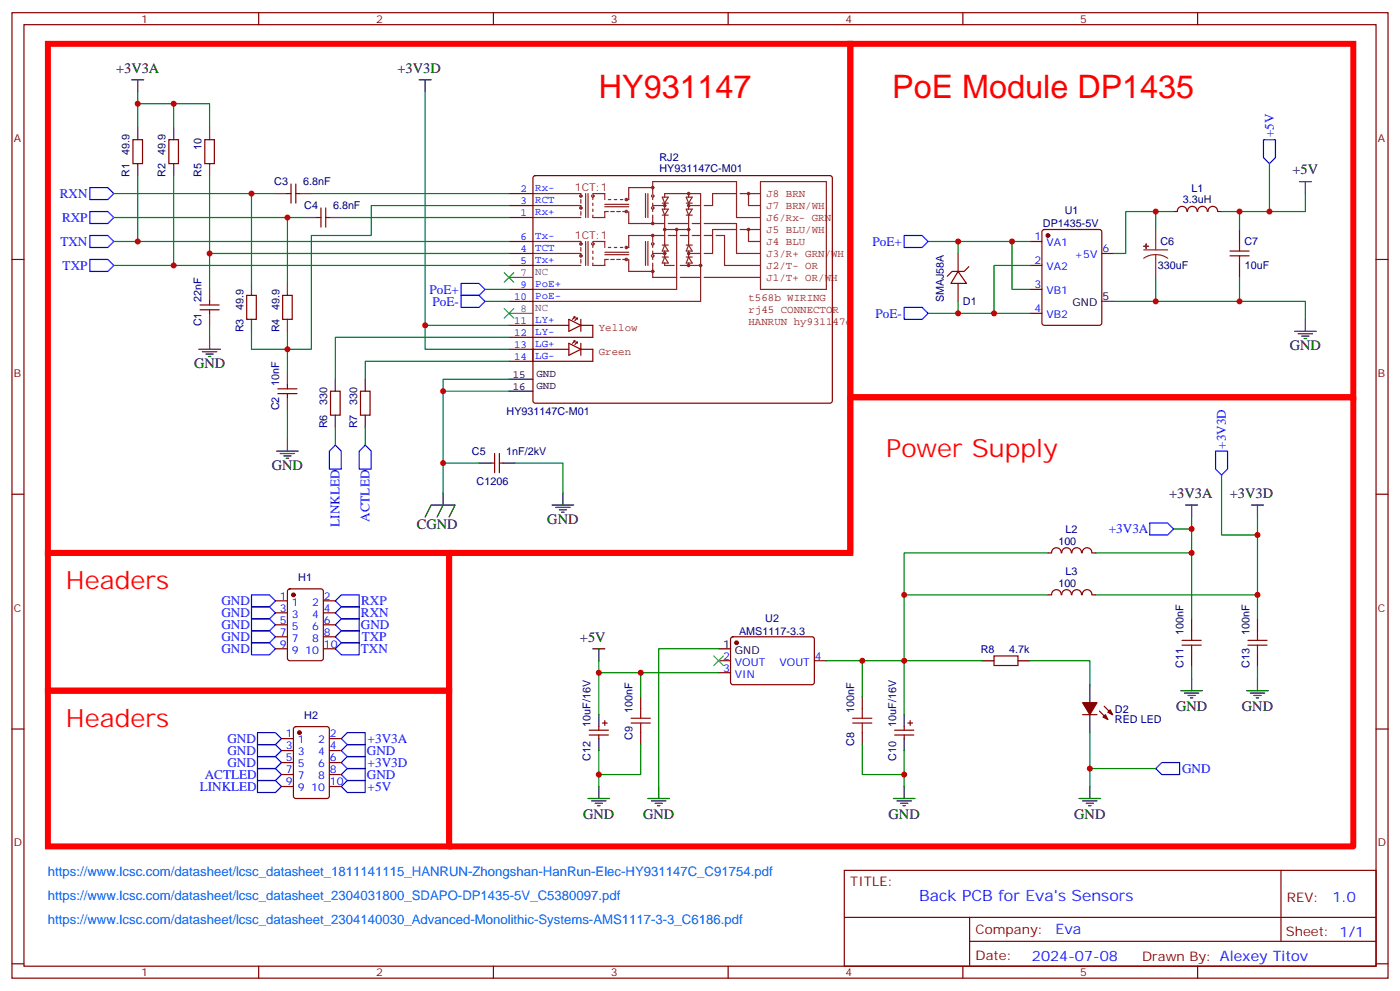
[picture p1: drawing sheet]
<svg xmlns="http://www.w3.org/2000/svg" width="412mm" height="292mm" viewBox="0 0 412 292" stroke-linecap="round" stroke-linejoin="round" font-family="sans-serif">
<g fill="none" stroke="#870000" stroke-width=".35">
<path d="M3.5 3.7h405.4v284.4h-405.4zM7.1 7.3h398.2v277.3h-398.2zM76.2 3.7v3.6M145.3 3.7v3.6M214.5 3.7v3.6M283.6 3.7v3.6M352.8 3.7v3.6M39.2 41.1h2.8v7.1h-2.8zM49.7 41.1h2.9v7.1h-2.9zM60.3 41.1h2.8v7.1h-2.8zM84.7 57h1M85.7 54.2v5.6"/>
<path d="M87.1 57h1.1M87.1 54.2v5.6M149.9 57h7.1M157.2 51.9l.5-.2h86.8l.5 .2 .2 .5v65.6l-.3 .5-.4 .2h-86.8l-.5-.2-.2-.5v-65.6zM3.5 76.4h3.6M93.5 64.1h1M94.5 61.2v5.7M96 64.1h1M96 61.2v5.7M149.9 60.5h7.1M149.9 64.1h7.1M149.9 71.1h7.1"/>
<path d="M149.9 74.6h7.1M149.9 78.2h7.1M282.2 79.9l2.5 3.6h-4.6zM282.2 74.6v5.3M285.4 78.5l-1.4 1.4h-3.5l-1.5 1.5M303.4 71.1h3.5M303.4 78.2h3.5M307.2 67.8l.4-.2h16.2l.7 .4 .1 27.1-.5 .7h-16.5l-.6-.4-.1-27.1zM324.6 74.6h3.5M345.7 62.3h1.1M346.8 62.3a1.41 1.41 0 0 1 1.4-1.5 1.41 1.41 0 0 1 1.4 1.5M349.8 62.3a1.41 1.41 0 0 1 1.4-1.5 1.41 1.41 0 0 1 1.4 1.5"/>
<path d="M352.8 62.3a1.41 1.41 0 0 1 1.4-1.5 1.41 1.41 0 0 1 1.4 1.5M355.8 62.3a1.41 1.41 0 0 1 1.5-1.5 1.41 1.41 0 0 1 1.4 1.5M358.8 62.3h1M365.1 67.6v3.5M365.1 78.2v3.5M405.3 76.4h3.6M58.9 91.2h5.7M58.9 89.8h5.7M61.7 88.8v1M61.7 91.2v1.1M72.7 87h2.8v7.1h-2.8zM83.3 87h2.8v7.1h-2.8z"/>
<path d="M149.9 95.8h17.7M149.9 85.2h7.1M149.9 88.8h7.1M167.6 94.1l3.5 1.7-3.5 1.8zM169 93.3h.3M169.3 93.3l-.7 .8M169.3 93.3v.4M169.7 93.7h.3M170 93.7l-.7 .7M170 93.7v.4M171.1 95.8h3.5v3.5h-24.7M171.1 94.1v3.5"/>
<path d="M282.2 83.5v5.3M303.4 85.2h3.5M303.4 92.3h3.5M81.8 115.9h5.7M81.8 114.5h5.7M84.7 113.5v1M84.7 115.9v1.1M97.4 115.2h2.8v7.1h-2.8zM106.2 115.2h2.8v7.1h-2.8zM149.9 102.9h17.7M157 102.9v3.5M167.6 101.1l3.5 1.8-3.5 1.7z"/>
<path d="M169 100.4h.3M169.3 100.4l-.7 .7M169.3 100.4v.4M169.7 100.8h.3M170 100.8l-.7 .7M170 100.8v.3M171.1 102.9h3.5v3.5h-24.7M171.1 101.1v3.5M144.6 136.4h1.1M145.7 133.6v5.6M147.1 133.6v5.6M147.1 136.4h1.1"/>
<path d="M3.5 145.6h3.6M405.3 145.6h3.6M81.1 177h3.6M84.9 173.6l.5-.2h9.1l.7 .5v20l-.4 .6-9.4 .1-.7-.5v-20zM95.2 177h3.6M308.7 162.8h1M308.7 175.2h1M309.8 162.8a1.41 1.41 0 0 1 1.4-1.5 1.41 1.41 0 0 1 1.4 1.5M309.8 175.2a1.41 1.41 0 0 1 1.4-1.5 1.41 1.41 0 0 1 1.4 1.5M312.8 162.8a1.41 1.41 0 0 1 1.4-1.5 1.41 1.41 0 0 1 1.4 1.5M312.8 175.2a1.41 1.41 0 0 1 1.4-1.5 1.41 1.41 0 0 1 1.4 1.5M315.8 162.8a1.41 1.41 0 0 1 1.4-1.5 1.41 1.41 0 0 1 1.4 1.5"/>
<path d="M315.8 175.2a1.41 1.41 0 0 1 1.4-1.5 1.41 1.41 0 0 1 1.4 1.5M318.8 162.8a1.41 1.41 0 0 1 1.4-1.5 1.41 1.41 0 0 1 1.4 1.5M318.8 175.2a1.41 1.41 0 0 1 1.4-1.5 1.41 1.41 0 0 1 1.4 1.5M321.7 162.8h1.1M321.7 175.2h1.1M81.1 191.1h3.6M81.1 180.5h3.6M81.1 187.5h3.6M81.1 184h3.6M95.2 191.1h3.6M95.2 180.5h3.6M95.2 187.5h3.6"/>
<path d="M95.2 184h3.6M211.7 194.6h3.5M211.7 198.1h3.5M215.4 187.7l.5-.2 23.6 .1 .4 .6-.1 13-.6 .4h-23.6l-.4-.7v-12.7zM239.9 194.6h3.5M292.8 193.2h7.1v2.8h-7.1zM351 182.2v3.6M351 192.8v3.6M370.4 182.2v3.6M370.4 192.8v3.6M3.5 214.7h3.6M82.9 217.5h3.5"/>
<path d="M86.7 214.2l.4-.2h9.2l.7 .4v20.1l-.4 .6-9.5 .1-.6-.5-.1-20zM97 217.5h3.5M173.6 215.1h5.6M173.6 216.5h5.6M176.4 214v1.1M176.4 216.5v1M177.4 212.9h1.5M178.2 212.2v1.4M188.7 205.2v3.5M188.7 215.8v3.5M254 205.2v3.5M254 215.8v3.5"/>
<path d="M263.5 215.1h5.7M263.5 216.5h5.7M266.3 214v1.1M266.3 216.5v1M267.4 212.9h1.4M268.1 212.2v1.4M318.9 210.5h4.2M323.8 209.4l2.5 2.5M325.3 208l2.4 2.5M405.3 214.7h3.6M82.9 231.6h3.5M82.9 221.1h3.5"/>
<path d="M82.9 228.1h3.5M82.9 224.6h3.5M97 231.6h3.5M97 221.1h3.5M97 228.1h3.5M97 224.6h3.5M248.7 256.3h156.6v28.3h-156.6zM377.3 256.4v20.8M248.7 270.2h156.5M285.6 277.2h119.6M285.6 270.2v14.1M3.5 283.8h3.6"/>
<path d="M76.2 284.6v3.5M145.3 284.6v3.5M214.5 284.6v3.5M283.6 284.6v3.5M352.8 284.6v3.5M405.3 283.8h3.6"/>
</g>
<path d="M148.5 90.9l2.8 2.8M148.5 80.3l2.8 2.8M151.3 90.9l-2.8 2.8M151.3 80.3l-2.8 2.8M210.3 193.2l2.8 2.8M213.1 193.2l-2.8 2.8" fill="none" stroke="#3c3" stroke-width=".35"/>
<g fill="none" stroke="#8c2424" stroke-width=".35">
<path d="M157 57h14.1v1.1M171.1 58.8v1M172.5 57v7.1M173.2 57v7.1M174.6 57h3.6v1.8M174.6 58.1v.7M174.6 59.8v.7M179.2 58.8h.7M181 58.8h.7M182.7 58.8h.7M190.1 57v7.1M190.9 57v7.1"/>
<path d="M192.3 59.8v.7h3.5M192.3 57v-3.5h24.7v10.6h7M192.3 55.2h-7.1v3.6h-.7M192.3 58.1v.7M195.1 58.1h1.7l-1 1.7zM195.1 59.8h1.7M195.8 58.1v-1.1h10.6v31.8h-49.4M195.8 59.8v1.8M202.1 59.8h1.8M202.1 58.1h1.8l-1.1 1.7zM202.8 57v1.1M202.8 59.8v1.8"/>
<path d="M217 57h-7.1v3.5h-2.5M218 57h6M220.5 57v3.5h3.5M224 53.5h19.4v31.7h-19.4zM157 78.2h14.1M157 74.6h14.1v1.1M157 60.5h14.1v1.1M157 71.1h14.1v1.1M157 64.1h14.1M171.1 62.3v1.1M171.1 72.9v1M171.1 76.4v1.1"/>
<path d="M172.5 71.1v7.1M173.2 71.1v7.1M174.6 71.1h3.6v1.8M174.6 61.6v.7M174.6 72.2v.7M174.6 73.9v.7M174.6 75.7v.7M178.2 75h7M178.2 74.3h7M178.2 60.9h7M178.2 60.2h7M179.2 76.4h-1v1.8h-3.6v-.7"/>
<path d="M179.2 62.3h-1v1.8h-3.6v-.7M179.2 72.9h.7M179.9 76.4h1.1M179.9 62.3h1.1M181 72.9h.7M181.7 76.4h1M181.7 62.3h1M182.7 72.9h.7M183.4 76.4h1.1M183.4 62.3h1.1M185.2 76.4v3.5h7.1M185.2 62.3v3.5h10.6"/>
<path d="M190.1 71.1v7.1M190.9 71.1v7.1M192.3 73.9v.7h3.5M192.3 77.5v4.2h7M192.3 61.6v.7M192.3 63.4v2.4M192.3 69.4v1.7M192.3 72.2v.7M192.3 75.7v.7M195.1 75.7h1.7M195.1 72.2h1.7M195.1 61.6h1.7l-1 1.8z"/>
<path d="M195.1 63.4h1.7M195.8 77.5v.7h2.8M195.8 69.4h-10.6v3.5h-.7M195.8 75.7l1 1.8h-1.7zM195.8 72.2l1 1.7h-1.7zM195.8 63.4v8.8M195.8 73.9v1.8M195.8 67.6h7M196.8 69.4h2.5M196.8 65.8h6M199.3 67.6v17.6h-42.3M200.4 78.2h6"/>
<path d="M200.4 69.4h2.4M202.1 75.7h1.8M202.1 72.2h1.8M202.1 63.4h1.8M202.1 61.6h1.8l-1.1 1.8zM202.8 74.6h3.6M202.8 60.5h3.6M202.8 75.7l1.1 1.8h-1.8zM202.8 72.2l1.1 1.7h-1.8zM202.8 63.4v8.8M202.8 73.9v1.8M202.8 77.5v.7"/>
<path d="M203.9 69.4h2.5M203.9 65.8h2.5M207.4 65.8h9.6v8.8h7M207.4 69.4h2.5M211 69.4h2.4v8.8h10.6M217 67.6h-7.1v7h-2.5M218 67.6h6M220.5 67.6v3.5h3.5M336.9 73.6h7.1M340.4 75l1.9 .2 1.7 .9M340.4 75l-1.8 .2-1.7 .9M340.4 67.6v6"/>
<path d="M340.4 75v6.7M200.4 81.7h6M207.4 81.7h16.6"/>
<circle cx="171.1" cy="57.7" r=".35"/>
<circle cx="174.6" cy="57.7" r=".35"/>
<circle cx="184.5" cy="58.8" r=".35"/>
<circle cx="192.3" cy="55.2" r=".35"/>
<circle cx="192.3" cy="57.7" r=".35"/>
<circle cx="202.8" cy="57" r=".35"/>
<circle cx="220.5" cy="57" r=".35"/>
<circle cx="171.1" cy="75.4" r=".35"/>
<circle cx="171.1" cy="61.2" r=".35"/>
<circle cx="171.1" cy="71.8" r=".35"/>
<circle cx="174.6" cy="71.8" r=".35"/>
<circle cx="184.5" cy="72.9" r=".35"/>
<circle cx="184.5" cy="76.4" r=".35"/>
<circle cx="184.5" cy="62.3" r=".35"/>
<circle cx="192.3" cy="71.8" r=".35"/>
<circle cx="192.3" cy="65.8" r=".35"/>
<circle cx="192.3" cy="69.4" r=".35"/>
<circle cx="192.3" cy="79.9" r=".35"/>
<circle cx="192.3" cy="61.2" r=".35"/>
<circle cx="192.3" cy="75.4" r=".35"/>
<circle cx="195.8" cy="74.6" r=".35"/>
<circle cx="195.8" cy="60.5" r=".35"/>
<circle cx="195.8" cy="67.6" r=".35"/>
<circle cx="199.3" cy="67.6" r=".35"/>
<circle cx="202.8" cy="78.2" r=".35"/>
<circle cx="202.8" cy="67.6" r=".35"/>
<circle cx="202.8" cy="74.6" r=".35"/>
<circle cx="202.8" cy="60.5" r=".35"/>
<circle cx="206.4" cy="78.2" r=".35"/>
<circle cx="220.5" cy="67.6" r=".35"/>
</g>
<g fill="none" stroke="#000" stroke-width=".35">
<path d="M38.8 23.5h3.5M40.6 23.5v3.5M40.6 37.6v3.5M51.2 37.6v3.5M61.7 37.6v3.5M123.5 23.5h3.5M125.2 23.5v3.5M40.6 48.2v3.5M51.2 48.2v3.5M61.7 48.2v3.5M81.1 57h3.6M88.2 57h3.5"/>
<path d="M382.8 53.5h3.5M384.5 53.5v3.5M90 64.1h3.5M97 64.1h3.5M61.7 85.2v3.6M61.7 92.3v3.5M61.7 99.3v3.6M74.1 83.5v3.5M74.1 94.1v3.5M84.7 83.5v3.5M84.7 94.1v3.5M324.6 88.8h3.5"/>
<path d="M381.4 97.6h6.3M382.4 98.3h4.2M383.5 99h2.1M384.2 99.7h.7M384.5 94.1v3.5M58.6 102.9h6.3M59.6 103.6h4.3M60.7 104.3h2.1M61.4 105h.7M84.7 109.9v3.6M84.7 117v3.5M98.8 111.7v3.5"/>
<path d="M107.6 111.7v3.5M149.9 111.7h7.1M149.9 115.2h7.1M81.5 132.9h6.3M82.5 133.6h4.3M83.6 134.3h2.1M84.3 135h.7M84.7 129.3v3.6M98.8 122.3v3.5M107.6 122.3v3.5M141.1 136.4h3.5M148.2 136.4h3.5"/>
<path d="M125.2 152.3l1.8-3.6h7.1l-1.8 3.6M130.5 145.2v3.5l-1.7 3.6M162.6 148.7h6.4M163.7 149.4h4.2M164.7 150.1h2.2M165.5 150.8h.7M165.8 145.2v3.5M349.2 148.7h3.6M351 148.7v3.6M368.7 148.7h3.5M370.4 148.7v3.6M174.6 191.1h3.6"/>
<path d="M176.4 191.1v3.5M211.7 191.1h3.5M289.3 194.6h3.5M299.9 194.6h3.5M351 199.9v3.5M370.4 199.9v3.5M176.4 210.5v3.5M176.4 217.5v3.6M266.3 210.5v3.5M266.3 217.5v3.6M321 201.6v5.3M321 210.5v5.3"/>
<path d="M347.8 203.4h6.4M348.9 204.1h4.2M350 204.8h2.1M350.7 205.5h.7M367.2 203.4h6.4M368.3 204.1h4.2M369.4 204.8h2.1M370.1 205.5h.7M173.2 235.2h6.4M174.3 235.9h4.2M175.3 236.6h2.1M176 237.3h.7"/>
<path d="M176.4 231.6v3.6M190.9 235.2h6.3M191.9 235.9h4.2M193 236.6h2.1M193.7 237.3h.7M194 231.6v3.6M263.2 235.2h6.3M264.2 235.9h4.3M265.3 236.6h2.1M266 237.3h.7M266.3 231.6v3.6M317.9 235.2h6.3"/>
<path d="M318.9 235.9h4.2M320 236.6h2.1M320.7 237.3h.7M321 231.6v3.6"/>
</g>
<path d="M149.9 81.7h7.1M149.9 92.3h7.1" fill="none" stroke="#666" stroke-width=".35"/>
<g fill="none" stroke="#00f" stroke-width=".35">
<path d="M26.5 55.2h5.2l1.8 1.8-1.8 1.8h-5.2zM372.2 41.1h3.5v5.3l-1.8 1.8-1.7-1.8zM26.5 62.3h5.2l1.8 1.8-1.8 1.7h-5.2zM26.5 69.4h5.2l1.8 1.7-1.8 1.8h-5.2zM26.5 76.4h5.2l1.8 1.8-1.8 1.7h-5.2zM266.3 69.4h5.3l1.8 1.7-1.8 1.8h-5.3zM135.8 83.5h5.3l1.8 1.7-1.8 1.8h-5.3zM135.8 87h5.3l1.8 1.8-1.8 1.7h-5.3zM266.3 90.5h5.3l1.8 1.8-1.8 1.8h-5.3zM98.8 131.1l1.7 1.8v5.2h-3.5v-5.2zM107.6 131.1l1.8 1.8v5.2h-3.6v-5.2zM358.1 132.9h3.5v5.2l-1.8 1.8-1.7-1.8z"/>
<path d="M338.7 154h5.3l1.7 1.8-1.7 1.8h-5.3zM74.1 175.2h5.3l1.7 1.8-1.7 1.7h-5.3zM74.1 178.7h5.3l1.7 1.8-1.7 1.7h-5.3zM100.5 178.7h5.3v3.5h-5.3l-1.7-1.7zM100.5 175.2h5.3v3.5h-5.3l-1.7-1.7zM74.1 182.2h5.3l1.7 1.8-1.7 1.8h-5.3zM74.1 185.8h5.3l1.7 1.7-1.7 1.8h-5.3zM74.1 189.3h5.3l1.7 1.8-1.7 1.7h-5.3zM100.5 189.3h5.3v3.5h-5.3l-1.7-1.7zM100.5 185.8h5.3v3.5h-5.3l-1.7-1.8zM100.5 182.2h5.3v3.6h-5.3l-1.7-1.8zM75.8 215.8h5.3l1.8 1.7-1.8 1.8h-5.3z"/>
<path d="M75.8 219.3h5.3l1.8 1.8-1.8 1.7h-5.3zM102.3 215.8h5.3v3.5h-5.3l-1.8-1.8zM102.3 219.3h5.3v3.5h-5.3l-1.8-1.7zM75.8 229.9h5.3l1.8 1.7-1.8 1.8h-5.3zM75.8 226.3h5.3l1.8 1.8-1.8 1.8h-5.3zM75.8 222.8h5.3l1.8 1.8-1.8 1.7h-5.3zM100.5 231.6l1.8-1.7h5.3v3.5h-5.3zM100.5 228.1l1.8-1.8h5.3v3.6h-5.3zM100.5 224.6l1.8-1.8h5.3v3.5h-5.3zM342.2 224.6h5.3v3.5h-5.3l-1.8-1.8z"/>
</g>
<g fill="#870000" stroke="#870000" stroke-width=".35">
<path d="M318.9 206.9h4.2l-2.1 3.6z"/>
<path d="M324.9 211.2l.7-.7 .7 1.4z"/>
<path d="M326.3 209.8l.7-.7 .7 1.4z"/>
<circle cx="308.7" cy="69.4" r=".53"/>
<circle cx="86.4" cy="175.2" r=".53"/>
<circle cx="88.2" cy="215.8" r=".53"/>
<circle cx="217" cy="189.3" r=".53"/>
</g>
<g fill="none" stroke="#008700" stroke-width=".35">
<path d="M40.6 30.6h10.6v7M40.6 27v10.6M51.2 30.6h10.5v7M125.2 27v68.8h24.7M33.5 57h47.6M40.6 51.7v19.4M51.2 51.7v26.5M61.7 51.7v33.5M74.1 57v26.5M91.7 57h58.2M373.9 48.2v14.1M384.5 57v5.3h-24.7"/>
<path d="M33.5 78.2h116.4M33.5 71.1h116.4M33.5 64.1h56.5M61.7 74.6h88.2M84.7 64.1v19.4M100.5 64.1h49.4M149.9 60.5h-40.5v8.9h-17.7v33.5h-17.6v-5.3M273.4 71.1h30M282.2 71.1v3.5M298.1 71.1v14.1h5.3M303.4 78.2h-10.6v14.1M340.4 62.3v5.3"/>
<path d="M345.7 62.3h-14.1v12.3h-3.5M365.1 62.3v5.3M61.7 95.8v3.5M84.7 97.6v12.3M125.2 95.8v7.1h24.7M142.9 85.2h7M142.9 88.8h7M149.9 99.3h-51.1v12.4M273.4 92.3h30M282.2 88.8v3.5M328.1 88.8h56.4v5.3M340.4 81.7v7.1"/>
<path d="M365.1 81.7v7.1M130.5 115.2h19.4M149.9 106.4h-42.3v5.3M149.9 111.7h-19.4v33.5M84.7 120.5v8.8M98.8 125.8v5.3M107.6 125.8v5.3M130.5 136.4h10.6M151.7 136.4h14.1v8.8M359.8 139.9v17.7h10.6M345.7 155.8h5.3M351 152.3v29.9"/>
<path d="M370.4 152.3v29.9M266.3 175.2h42.4M308.7 162.8h-42.4v47.7M322.8 175.2h47.6M322.8 162.8h28.2M176.4 194.6v15.9M176.4 198.1h35.3M188.7 198.1v7.1M211.7 191.1h-17.7v40.5M243.4 194.6h45.9M254 194.6v10.6M303.4 194.6h17.6v7"/>
<path d="M351 196.4v3.5M370.4 196.4v3.5M188.7 219.3v8.8h-12.3M254 219.3v8.8h12.3M321 215.8v15.8M176.4 221.1v10.5M266.3 221.1v10.5M321 226.3h19.4"/>
</g>
<g fill="#8c2424" stroke="#8c2424" stroke-width=".35">
<path d="M336.9 72.5l1.4 .1z"/>
<path d="M337.6 71.8v1.4z"/>
</g>
<g fill="none" stroke="#a10000" stroke-width=".35">
<path d="M362.3 75.4h5.6M362.3 73.9h5.6M365.1 71.1v2.8M365.1 75.4v2.8M348.2 190h5.6M348.2 188.6h5.6M351 185.8v2.8M351 190v2.8M367.6 190h5.6M367.6 188.6h5.6M370.4 185.8v2.8M370.4 190v2.8"/>
<path d="M185.9 212.9h5.7M185.9 211.5h5.7M188.7 208.7v2.8M188.7 212.9v2.9M251.2 212.9h5.6M251.2 211.5h5.6M254 208.7v2.8M254 212.9v2.9"/>
</g>
<path d="M14.1 12.9h236.4v149.9h-236.4zM250.5 12.9h148.1v104.1h-148.1zM14.1 162.8h118.2v40.6h-118.2zM132.3 162.8h118.2v-45.8h148.1v132.3h-266.3zM14.1 203.4h118.2v45.9h-118.2z" fill="none" stroke="#f00" stroke-width="1.8"/>
<g fill="#c00">
<circle cx="40.6" cy="71.1" r=".88"/>
<circle cx="40.6" cy="30.6" r=".88"/>
<circle cx="51.2" cy="78.2" r=".88"/>
<circle cx="51.2" cy="30.6" r=".88"/>
<circle cx="61.7" cy="74.6" r=".88"/>
<circle cx="74.1" cy="57" r=".88"/>
<circle cx="84.7" cy="64.1" r=".88"/>
<circle cx="84.7" cy="102.9" r=".88"/>
<circle cx="125.2" cy="95.8" r=".88"/>
<circle cx="130.5" cy="115.2" r=".88"/>
<circle cx="130.5" cy="136.4" r=".88"/>
<circle cx="298.1" cy="71.1" r=".88"/>
<circle cx="292.8" cy="92.3" r=".88"/>
<circle cx="282.2" cy="92.3" r=".88"/>
<circle cx="282.2" cy="71.1" r=".88"/>
<circle cx="176.4" cy="198.1" r=".88"/>
<circle cx="188.7" cy="198.1" r=".88"/>
<circle cx="266.3" cy="194.6" r=".88"/>
<circle cx="254" cy="194.6" r=".88"/>
<circle cx="176.4" cy="228.1" r=".88"/>
<circle cx="266.3" cy="228.1" r=".88"/>
<circle cx="340.4" cy="62.3" r=".88"/>
<circle cx="340.4" cy="88.8" r=".88"/>
<circle cx="365.1" cy="88.8" r=".88"/>
<circle cx="365.1" cy="62.3" r=".88"/>
<circle cx="373.9" cy="62.3" r=".88"/>
<circle cx="370.4" cy="175.2" r=".88"/>
<circle cx="321" cy="226.3" r=".88"/>
<circle cx="266.3" cy="175.2" r=".88"/>
<circle cx="370.4" cy="157.6" r=".88"/>
<circle cx="351" cy="162.8" r=".88"/>
<circle cx="351" cy="155.8" r=".88"/>
</g>
<g font-size="9.5" fill="#f00">
<text x="176.4" y="28.8">HY931147</text>
<text x="262.8" y="28.8">PoE Module DP1435</text>
</g>
<g font-size="7.4" fill="#f00">
<text x="261.1" y="134.6">Power Supply</text>
<text x="19.4" y="173.4">Headers</text>
<text x="19.4" y="214">Headers</text>
</g>
<text font-size="4.6" fill="#00f" x="270.8" y="265.4">Back PCB for Eva's Sensors</text>
<g font-size="4.2">
<text x="34.2" y="21.4">+3V3A</text>
<text x="117.1" y="21.4">+3V3D</text>
<text x="380.7" y="51.4">+5V</text>
<text x="379.9" y="103.2">GND</text>
<text x="57.1" y="108.5">GND</text>
<text x="80.1" y="138.5">GND</text>
<text x="344.4" y="146.6">+3V3A</text>
<text x="362.3" y="146.7">+3V3D</text>
<text x="122.8" y="155.8">CGND</text>
<text x="161.2" y="154.4">GND</text>
<text x="170.8" y="189">+5V</text>
<text x="346.4" y="209.4">GND</text>
<text x="365.8" y="209.4">GND</text>
<text x="171.8" y="241.2">GND</text>
<text x="189.4" y="241.2">GND</text>
<text x="261.8" y="241.2">GND</text>
<text x="316.4" y="241.2">GND</text>
</g>
<g font-size="4.2" fill="#00f">
<text x="392.5" y="265.6">1.0</text>
<text x="310.9" y="275.2">Eva</text>
<text x="304" y="283">2024-07-08</text>
</g>
<g font-size="3.9" fill="#00f">
<text x="375.3" y="40.4" transform="rotate(-90 375.3 40.4)">+5V</text>
<text x="17.6" y="58.3">RXN</text>
<text x="18.3" y="65.3">RXP</text>
<text x="17.8" y="72.4">TXN</text>
<text x="257" y="72.4">PoE+</text>
<text x="18.5" y="79.4">TXP</text>
<text x="126.5" y="86.5">PoE+</text>
<text x="127.4" y="90">PoE-</text>
<text x="257.9" y="93.5">PoE-</text>
<text x="361.1" y="132.2" transform="rotate(-90 361.1 132.2)">+3V3D</text>
<text x="100" y="155.2" transform="rotate(-90 100 155.2)">LINKLED</text>
<text x="108.9" y="153.7" transform="rotate(-90 108.9 153.7)">ACTLED</text>
<text x="326.6" y="157">+3V3A</text>
<text x="65.2" y="178.2">GND</text>
<text x="106.4" y="178.2">RXP</text>
<text x="65.2" y="181.7">GND</text>
<text x="65.2" y="185.2">GND</text>
<text x="106.3" y="185.3">GND</text>
<text x="106.3" y="181.8">RXN</text>
<text x="65.2" y="188.8">GND</text>
<text x="106.5" y="188.8">TXP</text>
<text x="65.2" y="192.3">GND</text>
<text x="106.3" y="192.3">TXN</text>
<text x="67" y="218.7">GND</text>
<text x="108.3" y="218.7">+3V3A</text>
<text x="67" y="222.3">GND</text>
<text x="67" y="225.8">GND</text>
<text x="108.1" y="222.4">GND</text>
<text x="108.3" y="225.9">+3V3D</text>
<text x="348.2" y="227.6">GND</text>
<text x="58.8" y="232.9">LINKLED</text>
<text x="60.3" y="229.4">ACTLED</text>
<text x="108.1" y="229.4">GND</text>
<text x="108.3" y="233">+5V</text>
</g>
<g font-size="3.9" fill="#06f">
<text x="14.1" y="258.1">https://www.lcsc.com/datasheet/lcsc_datasheet_1811141115_HANRUN-Zhongshan-HanRun-Elec-HY931147C_C91754.pdf</text>
<text x="14.1" y="265.1">https://www.lcsc.com/datasheet/lcsc_datasheet_2304031800_SDAPO-DP1435-5V_C5380097.pdf</text>
<text x="14.1" y="272.2">https://www.lcsc.com/datasheet/lcsc_datasheet_2304140030_Advanced-Monolithic-Systems-AMS1117-3-3_C6186.pdf</text>
</g>
<g font-size="3.9" fill="#800">
<text x="250.5" y="260.9">TITLE:</text>
<text x="379.1" y="265.6">REV:</text>
<text x="287.4" y="275.1">Company:</text>
<text x="378.7" y="275.7">Sheet: 1/1</text>
<text x="287.4" y="282.8">Date:</text>
<text x="336.4" y="282.9">Drawn By: Alexey Titov</text>
</g>
<g font-size="3.2" fill="#800">
<text x="41.6" y="6.7">1</text>
<text x="110.8" y="6.7">2</text>
<text x="179.9" y="6.7">3</text>
<text x="249.1" y="6.7">4</text>
<text x="318.2" y="6.7">5</text>
<text x="4.1" y="41.8">A</text>
<text x="405.9" y="41.8">A</text>
<text x="4.1" y="111">B</text>
<text x="405.9" y="111">B</text>
<text x="4.1" y="180.1">C</text>
<text x="405.9" y="180.1">C</text>
<text x="4.1" y="249.3">D</text>
<text x="405.9" y="249.3">D</text>
<text x="41.6" y="287.5">1</text>
<text x="110.8" y="287.5">2</text>
<text x="179.9" y="287.5">3</text>
<text x="249.1" y="287.5">4</text>
<text x="318.2" y="287.5">5</text>
</g>
<g font-size="3.2" fill="#000080">
<text x="38.2" y="45.6" transform="rotate(-90 38.2 45.6)">49.9</text>
<text x="48.8" y="45.6" transform="rotate(-90 48.8 45.6)">49.9</text>
<text x="59.3" y="44.2" transform="rotate(-90 59.3 44.2)">10</text>
<text x="194.3" y="47.5">RJ2</text>
<text x="38.2" y="52.1" transform="rotate(-90 38.2 52.1)">R1</text>
<text x="48.8" y="52.1" transform="rotate(-90 48.8 52.1)">R2</text>
<text x="59.3" y="52.1" transform="rotate(-90 59.3 52.1)">R5</text>
<text x="194.3" y="50.7">HY931147C-M01</text>
<text x="80.8" y="54.6">C3</text>
<text x="89.3" y="54.6">6.8nF</text>
<text x="348.4" y="59.9">3.3uH</text>
<text x="350.9" y="56.5">L1</text>
<text x="89.6" y="61.7">C4</text>
<text x="98.1" y="61.7">6.8nF</text>
<text x="313.6" y="63.1">U1</text>
<text x="307.2" y="66.9">DP1435-5V</text>
<text x="341.9" y="72.3">C6</text>
<text x="366.6" y="72.3">C7</text>
<text x="341.1" y="79.3">330uF</text>
<text x="366.7" y="79.3">10uF</text>
<text x="59.3" y="89" transform="rotate(-90 59.3 89)">22nF</text>
<text x="278" y="89" transform="rotate(-90 278 89)">SMAJ58A</text>
<text x="283.6" y="89.9">D1</text>
<text x="71.7" y="91.4" transform="rotate(-90 71.7 91.4)">49.9</text>
<text x="82.3" y="91.4" transform="rotate(-90 82.3 91.4)">49.9</text>
<text x="59.3" y="96.2" transform="rotate(-90 59.3 96.2)">C1</text>
<text x="71.7" y="97.9" transform="rotate(-90 71.7 97.9)">R3</text>
<text x="82.3" y="97.9" transform="rotate(-90 82.3 97.9)">R4</text>
<text x="82.3" y="113.7" transform="rotate(-90 82.3 113.7)">10nF</text>
<text x="96.4" y="119.2" transform="rotate(-90 96.4 119.2)">330</text>
<text x="105.2" y="119.2" transform="rotate(-90 105.2 119.2)">330</text>
<text x="82.3" y="120.9" transform="rotate(-90 82.3 120.9)">C2</text>
<text x="149.2" y="122.3">HY931147C-M01</text>
<text x="96.3" y="126.1" transform="rotate(-90 96.3 126.1)">R6</text>
<text x="105.2" y="126.1" transform="rotate(-90 105.2 126.1)">R7</text>
<text x="139" y="134">C5</text>
<text x="149.1" y="134">1nF/2kV</text>
<text x="140.4" y="142.7">C1206</text>
<text x="311.8" y="160.4">100</text>
<text x="313.9" y="157.1">L2</text>
<text x="87.9" y="171">H1</text>
<text x="311.8" y="172.8">100</text>
<text x="313.9" y="169.4">L3</text>
<text x="225.4" y="183.1">U2</text>
<text x="217.7" y="186.9">AMS1117-3.3</text>
<text x="348.6" y="186.9" transform="rotate(-90 348.6 186.9)">100nF</text>
<text x="368" y="186.9" transform="rotate(-90 368 186.9)">100nF</text>
<text x="288.9" y="192.2">R8</text>
<text x="297.3" y="192.2">4.7k</text>
<text x="348.6" y="196.7" transform="rotate(-90 348.6 196.7)">C11</text>
<text x="368" y="196.7" transform="rotate(-90 368 196.7)">C13</text>
<text x="186.4" y="209.8" transform="rotate(-90 186.4 209.8)">100nF</text>
<text x="251.6" y="209.8" transform="rotate(-90 251.6 209.8)">100nF</text>
<text x="328.4" y="209.8">D2</text>
<text x="89.6" y="211.6">H2</text>
<text x="174" y="214.1" transform="rotate(-90 174 214.1)">10uF/16V</text>
<text x="263.9" y="214.1" transform="rotate(-90 263.9 214.1)">10uF/16V</text>
<text x="328.4" y="213">RED LED</text>
<text x="186.4" y="217.9" transform="rotate(-90 186.4 217.9)">C9</text>
<text x="251.6" y="219.6" transform="rotate(-90 251.6 219.6)">C8</text>
<text x="174" y="224.1" transform="rotate(-90 174 224.1)">C12</text>
<text x="263.9" y="224.1" transform="rotate(-90 263.9 224.1)">C10</text>
</g>
<g font-size="3.2" fill="#00f">
<text x="153.3" y="56.7">2</text>
<text x="157.7" y="56.3">Rx-</text>
<text x="157.7" y="59.8">RCT</text>
<text x="153.3" y="60.2">3</text>
<text x="153.3" y="63.7">1</text>
<text x="157.7" y="63.4">Rx+</text>
<text x="153.3" y="70.8">6</text>
<text x="157.7" y="70.4">Tx-</text>
<text x="304.7" y="70.8">1</text>
<text x="153.3" y="74.3">4</text>
<text x="153.3" y="77.8">5</text>
<text x="157.7" y="73.9">TCT</text>
<text x="157.7" y="77.5">Tx+</text>
<text x="304.7" y="77.8">2</text>
<text x="308.2" y="72.5">VA1</text>
<text x="316.5" y="76.1">+5V</text>
<text x="324.7" y="74.3">6</text>
<text x="308.2" y="79.6">VA2</text>
<text x="151.4" y="88.4">10</text>
<text x="153.3" y="84.9">9</text>
<text x="157.7" y="84.5">PoE+</text>
<text x="157.7" y="88.1">PoE-</text>
<text x="304.7" y="84.9">3</text>
<text x="308.2" y="86.6">VB1</text>
<text x="151.4" y="95.5">11</text>
<text x="157.7" y="95.1">LY+</text>
<text x="304.7" y="91.9">4</text>
<text x="308.2" y="93.7">VB2</text>
<text x="151.4" y="99">12</text>
<text x="157.7" y="98.6">LY-</text>
<text x="151.4" y="102.5">13</text>
<text x="151.4" y="106">14</text>
<text x="157.7" y="102.2">LG+</text>
<text x="157.7" y="105.7">LG-</text>
<text x="82.5" y="176.6">1</text>
<text x="86" y="178.4">1</text>
<text x="91.9" y="178.4">2</text>
<text x="95.4" y="176.6">2</text>
<text x="82.5" y="180.1">3</text>
<text x="82.5" y="183.7">5</text>
<text x="86" y="181.9">3</text>
<text x="86" y="185.4">5</text>
<text x="91.9" y="185.4">6</text>
<text x="91.9" y="181.9">4</text>
<text x="95.4" y="183.7">6</text>
<text x="95.4" y="180.1">4</text>
<text x="82.5" y="187.2">7</text>
<text x="82.5" y="190.7">9</text>
<text x="86" y="188.9">7</text>
<text x="91.9" y="188.9">8</text>
<text x="95.4" y="190.7">10</text>
<text x="95.4" y="187.2">8</text>
<text x="86" y="192.5">9</text>
<text x="89.9" y="192.5">10</text>
<text x="213" y="194.2">2</text>
<text x="213" y="197.8">3</text>
<text x="216.5" y="196">VOUT</text>
<text x="229.6" y="196">VOUT</text>
<text x="240.1" y="194.2">4</text>
<text x="216.5" y="199.5">VIN</text>
<text x="84.2" y="217.2">1</text>
<text x="84.2" y="220.7">3</text>
<text x="87.7" y="218.9">1</text>
<text x="93.7" y="218.9">2</text>
<text x="97.2" y="220.7">4</text>
<text x="97.2" y="217.2">2</text>
<text x="84.2" y="224.2">5</text>
<text x="84.2" y="227.8">7</text>
<text x="87.7" y="222.5">3</text>
<text x="87.7" y="226">5</text>
<text x="93.7" y="226">6</text>
<text x="93.7" y="222.5">4</text>
<text x="97.2" y="227.8">8</text>
<text x="97.2" y="224.2">6</text>
<text x="84.2" y="231.3">9</text>
<text x="87.7" y="229.5">7</text>
<text x="87.7" y="233">9</text>
<text x="91.7" y="233">10</text>
<text x="93.7" y="229.5">8</text>
<text x="97.2" y="231.3">10</text>
</g>
<g font-size="3.2" fill="#8d2323">
<text x="169.3" y="56.3">1CT:1</text>
<text x="225.8" y="58.1">J8 BRN</text>
<text x="225.8" y="65.1">J6/Rx- GRN</text>
<text x="225.8" y="61.6">J7 BRN/WH</text>
<text x="169.3" y="70.4">1CT:1</text>
<text x="225.8" y="68.7">J5 BLU/WH</text>
<text x="225.8" y="75.7">J3/R+ GRN/WH</text>
<text x="225.8" y="72.2">J4 BLU</text>
<text x="225.8" y="82.8">J1/T+ OR/WH</text>
<text x="225.8" y="79.2">J2/T- OR</text>
<text x="220.5" y="88.8">t568b WIRING</text>
<text x="220.5" y="95.8">HANRUN hy931147c</text>
<text x="220.5" y="92.3">rj45 CONNECTOR</text>
<text x="176.4" y="97.6">Yellow</text>
<text x="176.4" y="104.6">Green</text>
</g>
<g font-size="3.2" fill="#666">
<text x="153.3" y="81.4">7</text>
<text x="157.7" y="81">NC</text>
<text x="153.3" y="91.9">8</text>
<text x="157.7" y="91.6">NC</text>
</g>
<g font-size="3.2">
<text x="324.7" y="88.4">5</text>
<text x="316" y="90.2">GND</text>
<text x="151.1" y="111.3">15</text>
<text x="158" y="111">GND</text>
<text x="151.1" y="114.9">16</text>
<text x="158" y="114.5">GND</text>
<text x="213" y="190.7">1</text>
<text x="216.5" y="192.5">GND</text>
</g>
</svg>
